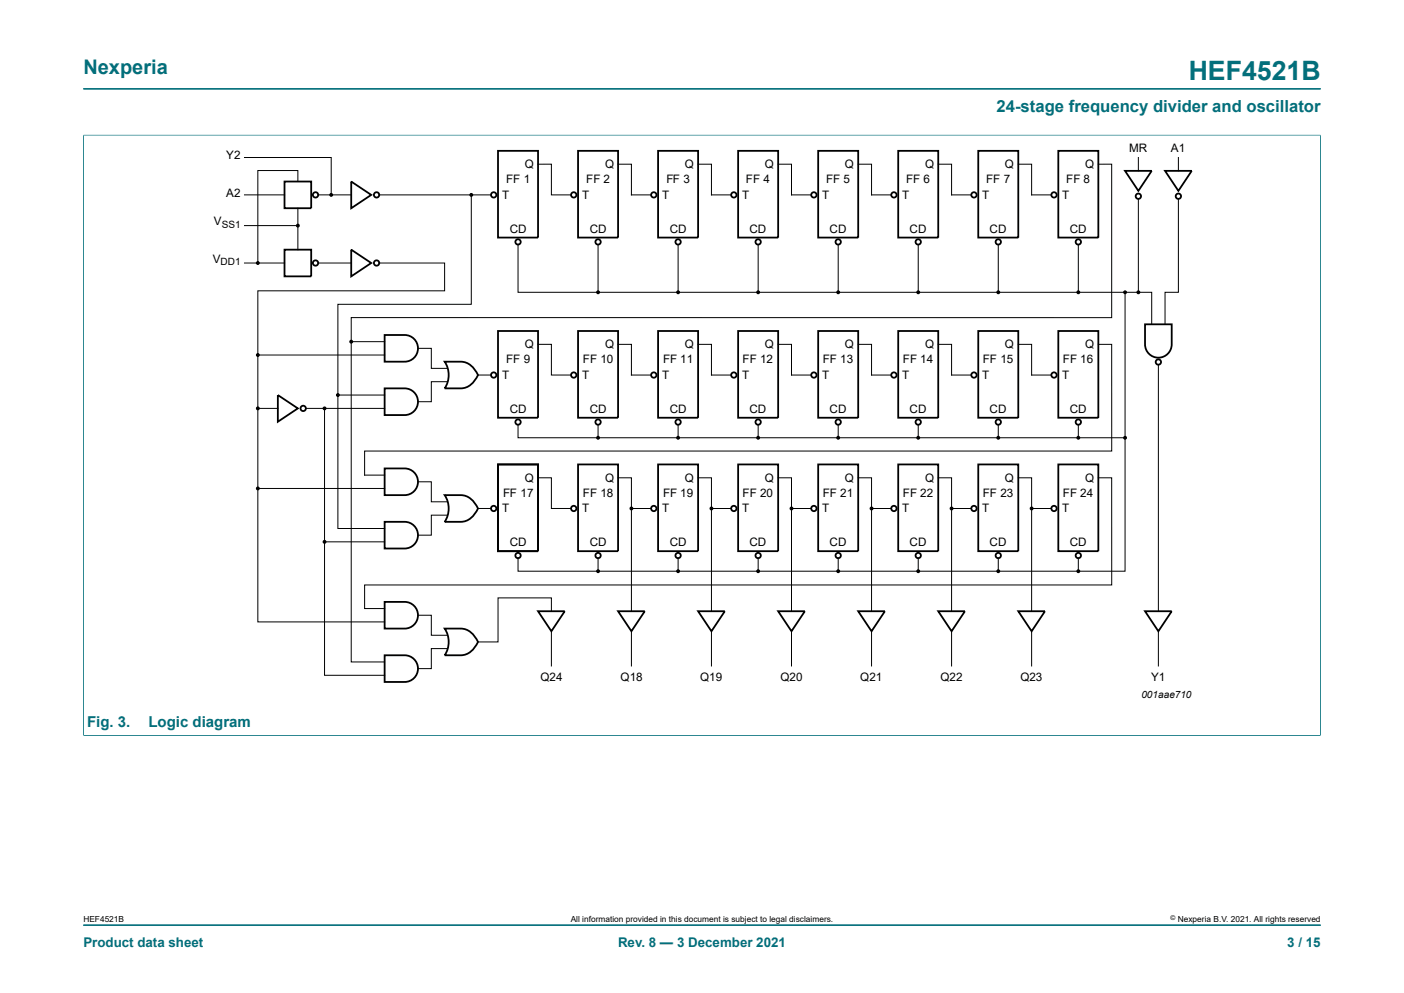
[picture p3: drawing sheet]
<svg xmlns="http://www.w3.org/2000/svg" width="297mm" height="210mm" viewBox="0 0 297 210" stroke-linecap="round" stroke-linejoin="round" font-family="sans-serif">
<path d="M17.6 18.8h261.8M17.6 28.6h261.8M17.6 28.5v127.1M279.4 28.5v127.1M17.6 155.5h261.8M17.6 195.6h261.8" fill="none" stroke="#036f7b" stroke-width=".21"/>
<g fill="none" stroke="#000" stroke-width=".38">
<path d="M60.2 38.4h5.6v5.6h-5.6zM74.3 38.4l4.2 2.8-4.2 2.8zM105.3 31.9h8.5v18.3h-8.5zM122.3 31.9h8.4v18.3h-8.4zM139.2 31.9h8.5v18.3h-8.5zM156.1 31.9h8.5v18.3h-8.5zM173.1 31.9h8.4v18.3h-8.4zM190 31.9h8.5v18.3h-8.5zM206.9 31.9h8.5v18.3h-8.5zM223.9 31.9h8.4v18.3h-8.4zM238 36.1h5.6l-2.8 4.3zM246.5 36.1h5.6l-2.8 4.3z"/>
<path d="M60.2 52.8h5.6v5.6h-5.6zM74.3 52.8l4.2 2.8-4.2 2.8zM81.4 70.8h4.2a2.82 2.82 0 0 1 2.8 2.9 2.82 2.82 0 0 1-2.8 2.8h-4.2zM94.1 76.5h3.3a4.1 4.1 0 0 1 3.7 2.8 4.3 4.3 0 0 1-3.7 2.8h-3.3a5.1 5.1 0 0 0 0-5.6zM105.3 70h8.5v18.3h-8.5zM122.3 70h8.4v18.3h-8.4zM139.2 70h8.5v18.3h-8.5zM156.1 70h8.5v18.3h-8.5zM173.1 70h8.4v18.3h-8.4zM190 70h8.5v18.3h-8.5zM206.9 70h8.5v18.3h-8.5zM223.9 70h8.4v18.3h-8.4z"/>
<path d="M242.2 68.6h5.7v4.2a2.82 2.82 0 0 1-2.9 2.8 2.82 2.82 0 0 1-2.8-2.8zM58.8 83.5l4.2 2.9-4.2 2.8zM81.4 99.1h4.2a2.82 2.82 0 0 1 2.8 2.8 2.82 2.82 0 0 1-2.8 2.8h-4.2zM81.4 82.1h4.2a2.82 2.82 0 0 1 2.8 2.9 2.82 2.82 0 0 1-2.8 2.8h-4.2zM105.3 98.2h8.5v18.4h-8.5zM122.3 98.2h8.4v18.4h-8.4zM139.2 98.2h8.5v18.4h-8.5zM156.1 98.2h8.5v18.4h-8.5zM173.1 98.2h8.4v18.4h-8.4zM190 98.2h8.5v18.4h-8.5zM206.9 98.2h8.5v18.4h-8.5zM223.9 98.2h8.4v18.4h-8.4z"/>
<path d="M81.4 110.4h4.2a2.82 2.82 0 0 1 2.8 2.8 2.82 2.82 0 0 1-2.8 2.8h-4.2zM94.1 104.7h3.3a4.1 4.1 0 0 1 3.7 2.8 4.3 4.3 0 0 1-3.7 2.9h-3.3a5.1 5.1 0 0 0 0-5.7zM81.4 127.3h4.2a2.82 2.82 0 0 1 2.8 2.8 2.82 2.82 0 0 1-2.8 2.8h-4.2zM81.4 138.6h4.2a2.82 2.82 0 0 1 2.8 2.8 2.82 2.82 0 0 1-2.8 2.8h-4.2zM94.1 132.9h3.3a4.1 4.1 0 0 1 3.7 2.9 4.3 4.3 0 0 1-3.7 2.8h-3.3a5.1 5.1 0 0 0 0-5.7zM113.8 129.3h5.7l-2.9 4.2zM130.7 129.3h5.7l-2.8 4.2zM147.7 129.3h5.6l-2.8 4.2zM164.6 129.3h5.7l-2.9 4.2zM181.5 129.3h5.7l-2.8 4.2zM198.5 129.3h5.6l-2.8 4.2zM215.4 129.3h5.7l-2.9 4.2z"/>
<path d="M242.2 129.3h5.7l-2.9 4.2z"/>
<circle cx="66.7" cy="55.6" r=".56"/>
<circle cx="66.7" cy="41.2" r=".56"/>
<circle cx="79.7" cy="41.2" r=".56"/>
<circle cx="79.7" cy="55.6" r=".56"/>
<circle cx="104.4" cy="41.2" r=".56"/>
<circle cx="109.6" cy="51.2" r=".56"/>
<circle cx="121.4" cy="41.2" r=".56"/>
<circle cx="126.5" cy="51.2" r=".56"/>
<circle cx="138.3" cy="41.2" r=".56"/>
<circle cx="143.4" cy="51.2" r=".56"/>
<circle cx="155.2" cy="41.2" r=".56"/>
<circle cx="160.4" cy="51.2" r=".56"/>
<circle cx="172.2" cy="41.2" r=".56"/>
<circle cx="177.3" cy="51.2" r=".56"/>
<circle cx="189.1" cy="41.2" r=".56"/>
<circle cx="194.2" cy="51.2" r=".56"/>
<circle cx="206" cy="41.2" r=".56"/>
<circle cx="211.2" cy="51.2" r=".56"/>
<circle cx="223" cy="41.2" r=".56"/>
<circle cx="228.1" cy="51.2" r=".56"/>
<circle cx="240.8" cy="41.5" r=".56"/>
<circle cx="249.3" cy="41.5" r=".56"/>
<circle cx="104.4" cy="79.3" r=".57"/>
<circle cx="121.4" cy="79.3" r=".57"/>
<circle cx="138.3" cy="79.3" r=".57"/>
<circle cx="155.2" cy="79.3" r=".57"/>
<circle cx="172.2" cy="79.3" r=".57"/>
<circle cx="189.1" cy="79.3" r=".57"/>
<circle cx="206" cy="79.3" r=".57"/>
<circle cx="223" cy="79.3" r=".57"/>
<circle cx="245" cy="76.6" r=".56"/>
<circle cx="64.1" cy="86.4" r=".56"/>
<circle cx="109.6" cy="89.3" r=".56"/>
<circle cx="126.5" cy="89.3" r=".56"/>
<circle cx="143.4" cy="89.3" r=".56"/>
<circle cx="160.4" cy="89.3" r=".56"/>
<circle cx="177.3" cy="89.3" r=".56"/>
<circle cx="194.2" cy="89.3" r=".56"/>
<circle cx="211.2" cy="89.3" r=".56"/>
<circle cx="228.1" cy="89.3" r=".56"/>
<circle cx="104.4" cy="107.5" r=".57"/>
<circle cx="109.6" cy="117.5" r=".56"/>
<circle cx="121.4" cy="107.5" r=".57"/>
<circle cx="126.5" cy="117.5" r=".56"/>
<circle cx="138.3" cy="107.5" r=".57"/>
<circle cx="143.4" cy="117.5" r=".56"/>
<circle cx="155.2" cy="107.5" r=".57"/>
<circle cx="160.4" cy="117.5" r=".56"/>
<circle cx="172.2" cy="107.5" r=".57"/>
<circle cx="177.3" cy="117.5" r=".56"/>
<circle cx="189.1" cy="107.5" r=".57"/>
<circle cx="194.2" cy="117.5" r=".56"/>
<circle cx="206" cy="107.5" r=".57"/>
<circle cx="211.2" cy="117.5" r=".56"/>
<circle cx="223" cy="107.5" r=".57"/>
<circle cx="228.1" cy="117.5" r=".56"/>
</g>
<g fill="none" stroke="#000" stroke-width=".21">
<path d="M51.7 33.3h18.4v7.9M63 38.4v-2.3h-8.5v19.5h5.7M113.8 34.7h2.8v6.5h4.3M130.7 34.7h2.9v6.5h4.1M147.7 34.7h2.8v6.5h4.2M164.6 34.7h2.8v6.5h4.2M181.5 34.7h2.9v6.5h4.1M198.5 34.7h2.8v6.5h4.2M215.4 34.7h2.8v6.5h4.2M232.3 34.7h2.9v32.5h-160.9v5.1h7.1M240.8 33.3v2.8M249.3 33.3v2.8"/>
<path d="M51.7 41.2h8.5M51.7 55.6h2.8M51.7 47.7h11.3M63 44v8.8M67.3 41.2h7M67.3 55.6h7M80.2 55.6h13.9v5.9h-39.6v70h26.9M80.2 41.2h23.7M99.7 41.2v23.2h-28.2v47.4h9.9M109.6 51.7v10.1h134v6.8M126.5 51.7v10.1M143.4 51.7v10.1"/>
<path d="M160.4 51.7v10.1M177.3 51.7v10.1M194.2 51.7v10.1M211.2 51.7v10.1M228.1 51.7v10.1M240.8 42.1v19.7M249.3 42.1v19.7h-2.8v6.8M54.5 75.1h26.9M74.3 72.3v67.7h7.1M88.4 73.7h2.8v4.2h3.4M101.1 79.3h2.8M113.8 72.8h2.8v6.5h4.3"/>
<path d="M130.7 72.8h2.9v6.5h4.1M147.7 72.8h2.8v6.5h4.2M164.6 72.8h2.8v6.5h4.2M181.5 72.8h2.9v6.5h4.1M198.5 72.8h2.8v6.5h4.2M215.4 72.8h2.8v6.5h4.2M232.3 72.8h2.9v22.6h-158.1v5.1h4.3M238 61.8v59h-128.4v-2.8M245 77.1v52.2M54.5 86.4h4.3M64.7 86.4h16.7M68.7 86.4v56.4h12.7"/>
<path d="M71.5 83.5h9.9M94.6 80.7h-3.4v4.3h-2.8M109.6 89.8v2.8h128.4M126.5 89.8v2.8M143.4 89.8v2.8M160.4 89.8v2.8M177.3 89.8v2.8M194.2 89.8v2.8M211.2 89.8v2.8M228.1 89.8v2.8M54.5 103.3h26.9M68.7 114.6h12.7"/>
<path d="M88.4 101.9h2.8v4.2h3.4M94.6 108.9h-3.4v4.3h-2.8M101.1 107.5h2.8M113.8 101h2.8v6.5h4.3M126.5 118v2.8M130.7 101h2.9v6.5M133.6 107.5v21.8M133.6 107.5h4.1M143.4 118v2.8M147.7 101h2.8v6.5M150.5 107.5v21.8M150.5 107.5h4.2"/>
<path d="M160.4 118v2.8M164.6 101h2.8v6.5M167.4 107.5v21.8M167.4 107.5h4.2M177.3 118v2.8M181.5 101h2.9v6.5M184.4 107.5v21.8M184.4 107.5h4.1M194.2 118v2.8M198.5 101h2.8v6.5M201.3 107.5v21.8M201.3 107.5h4.2"/>
<path d="M211.2 118v2.8M215.4 101h2.8v6.5M218.2 107.5v21.8M218.2 107.5h4.2M228.1 118v2.8M232.3 101h2.9v22.7h-158.1v5h4.3M88.4 130.1h2.8v4.2h3.4M94.6 137.2h-3.4v4.2h-2.8M116.6 129.3v-2.9h-11.2v9.4h-4.3M116.6 133.6v7.2M133.6 133.6v7.2M150.5 133.6v7.2"/>
<path d="M167.4 133.6v7.2M184.4 133.6v7.2M201.3 133.6v7.2M218.2 133.6v7.2M245 133.5v7.3"/>
</g>
<g fill="#000">
<circle cx="54.5" cy="55.6" r=".28"/>
<circle cx="63" cy="47.7" r=".28"/>
<circle cx="70.1" cy="41.2" r=".28"/>
<circle cx="99.7" cy="41.2" r=".28"/>
<circle cx="54.5" cy="75.1" r=".28"/>
<circle cx="74.3" cy="72.3" r=".28"/>
<circle cx="126.5" cy="61.8" r=".28"/>
<circle cx="143.4" cy="61.8" r=".28"/>
<circle cx="160.4" cy="61.8" r=".28"/>
<circle cx="177.3" cy="61.8" r=".28"/>
<circle cx="194.2" cy="61.8" r=".28"/>
<circle cx="211.2" cy="61.8" r=".28"/>
<circle cx="228.1" cy="61.8" r=".28"/>
<circle cx="238" cy="61.8" r=".28"/>
<circle cx="240.8" cy="61.8" r=".28"/>
<circle cx="54.5" cy="86.4" r=".28"/>
<circle cx="68.7" cy="86.4" r=".28"/>
<circle cx="71.5" cy="83.5" r=".28"/>
<circle cx="126.5" cy="92.6" r=".28"/>
<circle cx="143.4" cy="92.6" r=".28"/>
<circle cx="160.4" cy="92.6" r=".28"/>
<circle cx="177.3" cy="92.6" r=".28"/>
<circle cx="194.2" cy="92.6" r=".28"/>
<circle cx="211.2" cy="92.6" r=".28"/>
<circle cx="228.1" cy="92.6" r=".28"/>
<circle cx="238" cy="92.6" r=".28"/>
<circle cx="54.5" cy="103.3" r=".28"/>
<circle cx="68.7" cy="114.6" r=".28"/>
<circle cx="133.6" cy="107.5" r=".28"/>
<circle cx="150.5" cy="107.5" r=".28"/>
<circle cx="167.4" cy="107.5" r=".28"/>
<circle cx="184.4" cy="107.5" r=".28"/>
<circle cx="201.3" cy="107.5" r=".28"/>
<circle cx="218.2" cy="107.5" r=".28"/>
<circle cx="126.5" cy="120.8" r=".28"/>
<circle cx="143.4" cy="120.8" r=".28"/>
<circle cx="160.4" cy="120.8" r=".28"/>
<circle cx="177.3" cy="120.8" r=".28"/>
<circle cx="194.2" cy="120.8" r=".28"/>
<circle cx="211.2" cy="120.8" r=".28"/>
<circle cx="228.1" cy="120.8" r=".28"/>
</g>
<g fill="none" stroke="#000" stroke-width=".25">
<circle cx="54.5" cy="55.6" r=".28"/>
<circle cx="63" cy="47.7" r=".28"/>
<circle cx="70.1" cy="41.2" r=".28"/>
<circle cx="99.7" cy="41.2" r=".28"/>
<circle cx="54.5" cy="75.1" r=".28"/>
<circle cx="74.3" cy="72.3" r=".28"/>
<circle cx="126.5" cy="61.8" r=".28"/>
<circle cx="143.4" cy="61.8" r=".28"/>
<circle cx="160.4" cy="61.8" r=".28"/>
<circle cx="177.3" cy="61.8" r=".28"/>
<circle cx="194.2" cy="61.8" r=".28"/>
<circle cx="211.2" cy="61.8" r=".28"/>
<circle cx="228.1" cy="61.8" r=".28"/>
<circle cx="238" cy="61.8" r=".28"/>
<circle cx="240.8" cy="61.8" r=".28"/>
<circle cx="54.5" cy="86.4" r=".28"/>
<circle cx="68.7" cy="86.4" r=".28"/>
<circle cx="71.5" cy="83.5" r=".28"/>
<circle cx="126.5" cy="92.6" r=".28"/>
<circle cx="143.4" cy="92.6" r=".28"/>
<circle cx="160.4" cy="92.6" r=".28"/>
<circle cx="177.3" cy="92.6" r=".28"/>
<circle cx="194.2" cy="92.6" r=".28"/>
<circle cx="211.2" cy="92.6" r=".28"/>
<circle cx="228.1" cy="92.6" r=".28"/>
<circle cx="238" cy="92.6" r=".28"/>
<circle cx="54.5" cy="103.3" r=".28"/>
<circle cx="68.7" cy="114.6" r=".28"/>
<circle cx="133.6" cy="107.5" r=".28"/>
<circle cx="150.5" cy="107.5" r=".28"/>
<circle cx="167.4" cy="107.5" r=".28"/>
<circle cx="184.4" cy="107.5" r=".28"/>
<circle cx="201.3" cy="107.5" r=".28"/>
<circle cx="218.2" cy="107.5" r=".28"/>
<circle cx="126.5" cy="120.8" r=".28"/>
<circle cx="143.4" cy="120.8" r=".28"/>
<circle cx="160.4" cy="120.8" r=".28"/>
<circle cx="177.3" cy="120.8" r=".28"/>
<circle cx="194.2" cy="120.8" r=".28"/>
<circle cx="211.2" cy="120.8" r=".28"/>
<circle cx="228.1" cy="120.8" r=".28"/>
</g>
<text font-size="5.6" fill="#036f7b" x="251.5" y="16.8">HEF4521B</text>
<text font-size="4.2" fill="#036f7b" x="17.6" y="15.6">Nexperia</text>
<text font-size="3.5" fill="#036f7b" x="210.8" y="23.7">24-stage frequency divider and oscillator</text>
<g font-size="3.2" fill="#036f7b">
<text x="18.4" y="153.7">Fig. 3.</text>
<text x="31.4" y="153.7">Logic diagram</text>
</g>
<g font-size="2.8" fill="#036f7b">
<text x="17.6" y="200.2">Product data sheet</text>
<text x="130.7" y="200.2">Rev. 8 — 3 December 2021</text>
<text x="272.3" y="200.2">3 / 15</text>
</g>
<g font-size="2.5">
<text x="47.9" y="33.6">Y2</text>
<text x="111.1" y="35.5">Q</text>
<text x="128" y="35.5">Q</text>
<text x="144.9" y="35.5">Q</text>
<text x="161.8" y="35.5">Q</text>
<text x="178.7" y="35.5">Q</text>
<text x="195.7" y="35.5">Q</text>
<text x="212.6" y="35.5">Q</text>
<text x="229.5" y="35.5">Q</text>
<text x="238.9" y="32.2">MR</text>
<text x="247.7" y="32.2">A1</text>
<text x="47.9" y="41.6">A2</text>
<text x="107.1" y="38.7">FF 1</text>
<text x="124" y="38.7">FF 2</text>
<text x="141" y="38.7">FF 3</text>
<text x="157.8" y="38.7">FF 4</text>
<text x="174.7" y="38.7">FF 5</text>
<text x="191.7" y="38.7">FF 6</text>
<text x="208.6" y="38.7">FF 7</text>
<text x="225.5" y="38.7">FF 8</text>
<text x="45.3" y="47.7">V</text>
<text x="106.2" y="42">T</text>
<text x="123.2" y="42">T</text>
<text x="140.1" y="42">T</text>
<text x="157" y="42">T</text>
<text x="173.9" y="42">T</text>
<text x="190.8" y="42">T</text>
<text x="207.8" y="42">T</text>
<text x="224.7" y="42">T</text>
<text x="107.8" y="49.2">CD</text>
<text x="124.8" y="49.2">CD</text>
<text x="141.7" y="49.2">CD</text>
<text x="158.6" y="49.2">CD</text>
<text x="175.5" y="49.2">CD</text>
<text x="192.4" y="49.2">CD</text>
<text x="209.3" y="49.2">CD</text>
<text x="226.3" y="49.2">CD</text>
<text x="45" y="55.6">V</text>
<text x="107.1" y="76.8">FF 9</text>
<text x="111.1" y="73.6">Q</text>
<text x="123.3" y="76.8">FF 10</text>
<text x="128" y="73.6">Q</text>
<text x="140.3" y="76.8">FF 11</text>
<text x="144.9" y="73.6">Q</text>
<text x="157.1" y="76.8">FF 12</text>
<text x="161.8" y="73.6">Q</text>
<text x="174" y="76.8">FF 13</text>
<text x="178.7" y="73.6">Q</text>
<text x="191" y="76.8">FF 14</text>
<text x="195.7" y="73.6">Q</text>
<text x="207.9" y="76.8">FF 15</text>
<text x="212.6" y="73.6">Q</text>
<text x="224.8" y="76.8">FF 16</text>
<text x="229.5" y="73.6">Q</text>
<text x="106.2" y="80.1">T</text>
<text x="123.2" y="80.1">T</text>
<text x="140.1" y="80.1">T</text>
<text x="157" y="80.1">T</text>
<text x="173.9" y="80.1">T</text>
<text x="190.8" y="80.1">T</text>
<text x="207.8" y="80.1">T</text>
<text x="224.7" y="80.1">T</text>
<text x="107.8" y="87.3">CD</text>
<text x="124.8" y="87.3">CD</text>
<text x="141.7" y="87.3">CD</text>
<text x="158.6" y="87.3">CD</text>
<text x="175.5" y="87.3">CD</text>
<text x="192.4" y="87.3">CD</text>
<text x="209.3" y="87.3">CD</text>
<text x="226.3" y="87.3">CD</text>
<text x="111.1" y="101.9">Q</text>
<text x="128" y="101.9">Q</text>
<text x="144.9" y="101.9">Q</text>
<text x="161.8" y="101.9">Q</text>
<text x="178.7" y="101.9">Q</text>
<text x="195.7" y="101.9">Q</text>
<text x="212.6" y="101.9">Q</text>
<text x="229.5" y="101.9">Q</text>
<text x="106.4" y="105.1">FF 17</text>
<text x="123.3" y="105.1">FF 18</text>
<text x="140.3" y="105.1">FF 19</text>
<text x="157.1" y="105.1">FF 20</text>
<text x="174" y="105.1">FF 21</text>
<text x="191" y="105.1">FF 22</text>
<text x="207.9" y="105.1">FF 23</text>
<text x="224.8" y="105.1">FF 24</text>
<text x="106.2" y="108.4">T</text>
<text x="123.2" y="108.4">T</text>
<text x="140.1" y="108.4">T</text>
<text x="157" y="108.4">T</text>
<text x="173.9" y="108.4">T</text>
<text x="190.8" y="108.4">T</text>
<text x="207.8" y="108.4">T</text>
<text x="224.7" y="108.4">T</text>
<text x="107.8" y="115.5">CD</text>
<text x="124.8" y="115.5">CD</text>
<text x="141.7" y="115.5">CD</text>
<text x="158.6" y="115.5">CD</text>
<text x="175.5" y="115.5">CD</text>
<text x="192.4" y="115.5">CD</text>
<text x="209.3" y="115.5">CD</text>
<text x="226.3" y="115.5">CD</text>
<text x="114.4" y="144">Q24</text>
<text x="131.2" y="144">Q18</text>
<text x="148.1" y="144">Q19</text>
<text x="165.1" y="144">Q20</text>
<text x="182" y="144">Q21</text>
<text x="198.9" y="144">Q22</text>
<text x="215.9" y="144">Q23</text>
<text x="243.5" y="144">Y1</text>
</g>
<g font-size="2.1">
<text x="46.9" y="48.2">SS1</text>
<text x="46.7" y="56.1">DD1</text>
<text x="241.5" y="147.6">001aae710</text>
</g>
<g font-size="1.8">
<text x="17.6" y="195">HEF4521B</text>
<text x="120.7" y="195">All information provided in this document is subject to legal disclaimers.</text>
<text x="249.2" y="195">Nexperia B.V. 2021. All rights reserved</text>
</g>
<text font-size="1.4" x="247.6" y="194.6">©</text>
</svg>
